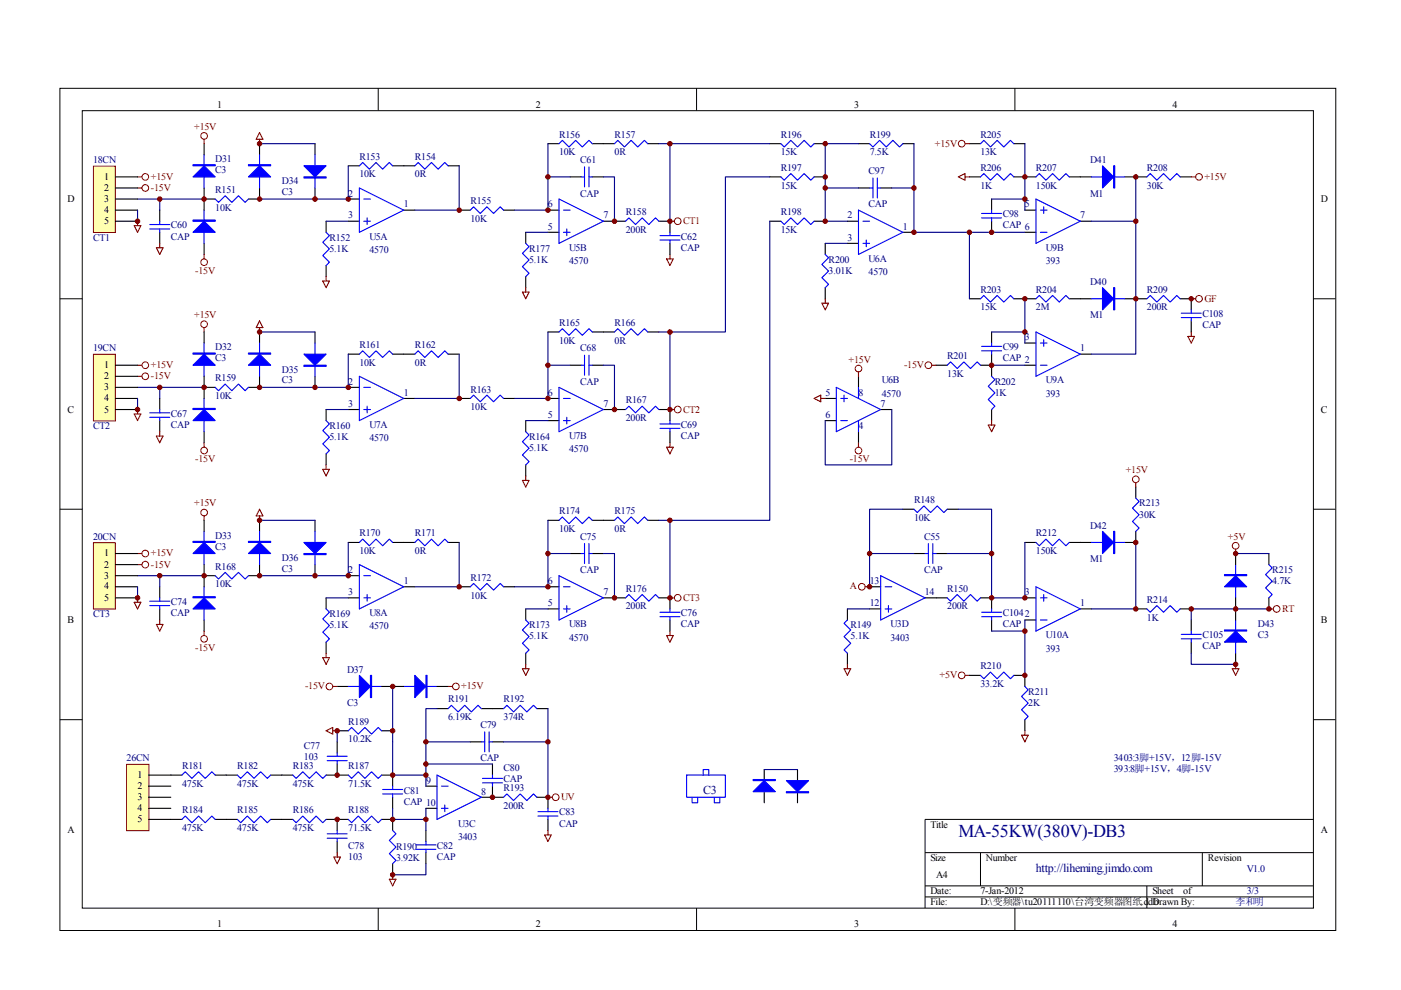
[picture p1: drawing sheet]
<svg xmlns="http://www.w3.org/2000/svg" width="297mm" height="210mm" viewBox="0 0 297 210" stroke-linecap="round" stroke-linejoin="round" font-family="sans-serif">
<g fill="none" stroke="#000" stroke-width=".21">
<path d="M12.7 18.7h270.5v178.6h-270.5zM80.2 18.7v4.7M147.7 18.7v4.7M215.2 18.7v4.7M17.4 23.5h261.1v169h-261.1zM12.7 63.3h4.7M278.4 63.3h4.7M12.7 108h4.7M278.4 108h4.7M12.7 152.6h4.7M278.4 152.6h4.7M278.4 173.7h-82.3v18.8"/>
<path d="M80.2 192.5v4.7M147.7 192.5v4.7M196.1 180.8h82.3M196.1 187.8h82.3M196.1 190.2h82.3M207.9 180.8v7M215.2 192.5v4.7M243.2 187.8v4.7M254.9 180.8v7"/>
</g>
<g fill="none" stroke="#000" stroke-width=".23">
<path d="M43.3 30.5v2.3M43.3 39.9v4.7M55 39.9v2.3h-2.3M55 30.5v2.3M66.8 30.5v2.3M66.8 39.9v2.3M73.8 35.2h2.4M83.2 35.2h4.8M95 35.2h2.4M116.2 30.5h2.3M120.9 37.5h2.3M125.6 37.5h2.3"/>
<path d="M125.6 30.5h4.7M137.3 30.5h2.4M33.9 44.6v2.3M33.9 49.3v2.3M43.3 42.2h2.3M43.3 51.6v2.3M69.1 46.9v2.4M69.1 56.3v2.3M73.8 42.2h2.4M73.8 46.9h2.4M85.6 44.6h2.4M97.4 44.6h2.3"/>
<path d="M106.8 44.6h2.3M111.5 49.3v2.3M111.5 58.6v2.4M116.2 44.6h2.3M116.2 49.3h2.3M127.9 46.9h4.7M139.7 46.9h2.3v2.4M142 51.6v2.3"/>
</g>
<g fill="none" stroke="#00f" stroke-width=".23">
<path d="M43.3 32.8v7.1M55 32.8v7.1M66.8 32.8v7.1M76.2 35.2l.7-.7 1.4 1.4 1.4-1.4 1.4 1.4 1.4-1.4 .7 .7M76.2 39.9l9.4 4.7-9.4 4.7zM88 35.2l.7-.7 1.4 1.4 1.4-1.4 1.4 1.4 1.4-1.4 .7 .7M118.5 30.5l.7-.7 1.4 1.4 1.5-1.4 1.4 1.4 1.4-1.4 .7 .7M123.2 37.5h.7M123.9 35.4v4.2M124.9 37.5h.7M124.9 35.4v4.2M130.3 30.5l.7-.7 1.4 1.4 1.4-1.4 1.4 1.4 1.4-1.4 .7 .7"/>
<path d="M31.7 48.5h4.3M31.7 47.6h4.3M33.9 46.9v.7M33.9 48.5v.8M43.3 44.6v7M45.6 42.2l.7 .7 1.4-1.4 1.4 1.4 1.5-1.4 1.4 1.4 .7-.7M69.1 49.3l.7 .7-1.4 1.4 1.4 1.4-1.4 1.4 1.4 1.4-.7 .7M77.1 42.2h1.4M77.1 46.9h1.4M77.8 46.2v1.4M99.7 44.6l.7-.7 1.4 1.4 1.4-1.4 1.4 1.4 1.5-1.4 .7 .7M111.5 51.6l.7 .7-1.4 1.4 1.4 1.4-1.4 1.4 1.4 1.4-.7 .7"/>
<path d="M118.5 42.2l9.4 4.7-9.4 4.7zM119.5 44.6h1.4M119.5 49.3h1.4M120.2 48.5v1.5M132.6 46.9l.7-.7 1.4 1.4 1.5-1.4 1.4 1.4 1.4-1.4 .7 .7M139.9 50h4.3M139.9 50.9h4.3M142 49.3v.7M142 50.9v.7"/>
</g>
<g fill="#00f" stroke="#00f" stroke-width=".23">
<path d="M43.3 46.9l2.3 2.4h-4.7z"/>
<path d="M43.3 35.2l2.3 2.3h-4.7z"/>
<path d="M52.7 37.5l2.3-2.3 2.4 2.3z"/>
<path d="M64.4 35.2h4.7l-2.3 2.3z"/>
<path d="M40.9 46.7h4.7v.2h-4.7z" fill-rule="evenodd"/>
<path d="M40.9 34.9h4.7v.3h-4.7z" fill-rule="evenodd"/>
<path d="M52.7 34.9h4.7v.3h-4.7z" fill-rule="evenodd"/>
<path d="M64.4 37.5h4.7v.2h-4.7z" fill-rule="evenodd"/>
</g>
<g fill="none" stroke="#800000" stroke-width=".21">
<circle cx="30.8" cy="39.9" r=".7"/>
<circle cx="30.8" cy="37.5" r=".7"/>
<circle cx="43.3" cy="28.8" r=".71"/>
<circle cx="43.3" cy="55.6" r=".71"/>
<circle cx="143.7" cy="46.9" r=".71"/>
</g>
<g fill="none" stroke="#800000" stroke-width=".23">
<path d="M29.2 37.5h.9M29.2 39.9h.9M43.3 29.5v1M55 28.1l.7 1.4h-1.4zM55 29.5v1M28.5 47.8h1.4l-.7 1.5zM29.2 46.9v.9M33.2 52.5h1.4l-.7 1.4zM33.9 51.6v.9M43.3 53.9v1M68.4 59.6h1.4l-.7 1.4zM69.1 58.6v1"/>
<path d="M141.3 54.9h1.4l-.7 1.4zM142 53.9v1M142 46.9h1M110.8 61.9h1.4l-.7 1.4zM111.5 61v.9"/>
</g>
<path d="M55 30.5h11.8M73.8 35.2v7h-18.8M97.4 35.2v9.4h-9.4M116.2 30.5v14.1h-7.1M116.2 37.5h4.7M127.9 37.5h2.4v9.4M139.7 30.5h2.3v16.4M29.2 42.2h14.1M33.9 42.2v2.4M69.1 46.9h4.7M111.5 49.3h4.7" fill="none" stroke="#000080" stroke-width=".23"/>
<g fill="#800000" stroke="#800000" stroke-width=".21">
<circle cx="142" cy="46.9" r=".47"/>
<circle cx="116.2" cy="44.6" r=".47"/>
<circle cx="116.2" cy="37.5" r=".47"/>
<circle cx="130.3" cy="46.9" r=".47"/>
<circle cx="97.4" cy="44.6" r=".47"/>
<circle cx="55" cy="42.2" r=".47"/>
<circle cx="66.8" cy="42.2" r=".47"/>
<circle cx="55" cy="30.5" r=".47"/>
<circle cx="73.8" cy="42.2" r=".47"/>
</g>
<path d="M19.9 35.3h4.6v14h-4.6z" fill="#ffffb0"/>
<g fill="none" stroke="#800000" stroke-width=".21">
<path d="M19.8 35.2h4.7v14.1h-4.7z"/>
<circle cx="30.8" cy="79.8" r=".71"/>
<circle cx="30.8" cy="77.4" r=".7"/>
<circle cx="43.3" cy="68.7" r=".71"/>
<circle cx="43.3" cy="95.5" r=".71"/>
<circle cx="143.7" cy="86.8" r=".71"/>
</g>
<g fill="none" stroke="#000" stroke-width=".23">
<path d="M24.5 37.5h4.7M24.5 39.9h4.7M24.5 42.2h4.7M24.5 44.6h4.7M24.5 46.9h4.7M43.3 70.4v2.3M43.3 79.8v4.7M55 79.8v2.3h-2.3M55 70.4v2.3M66.8 70.4v2.3M66.8 79.8v2.3M73.8 75.1h2.4"/>
<path d="M83.2 75.1h4.8M95 75.1h2.4M116.2 70.4h2.3M120.9 77.4h2.3M125.6 77.4h2.3M125.6 70.4h4.7M137.3 70.4h2.4M33.9 84.5v2.3M33.9 89.2v2.3M43.3 82.1h2.3M43.3 91.5v2.4M69.1 86.8v2.4"/>
<path d="M69.1 96.2v2.4M73.8 82.1h2.4M73.8 86.8h2.4M85.6 84.5h2.4M97.4 84.5h2.3M106.8 84.5h2.3M111.5 89.2v2.3M111.5 98.6v2.3M116.2 84.5h2.3M116.2 89.2h2.3M127.9 86.8h4.7M139.7 86.8h2.3v2.4"/>
<path d="M142 91.5v2.4"/>
</g>
<g fill="#800000" stroke="#800000" stroke-width=".21">
<circle cx="43.3" cy="42.2" r=".47"/>
<circle cx="33.9" cy="42.2" r=".47"/>
<circle cx="29.2" cy="46.9" r=".47"/>
</g>
<path d="M29.2 44.6v2.3M55 70.4h11.8M73.8 75.1v7h-18.8M97.4 75.1v9.4h-9.4M116.2 70.4v14.1h-7.1M116.2 77.4h4.7M127.9 77.4h2.4v9.4M139.7 70.4h2.3v16.4M29.2 82.1h14.1M33.9 82.1v2.4M69.1 86.8h4.7M111.5 89.2h4.7" fill="none" stroke="#000080" stroke-width=".23"/>
<g fill="none" stroke="#00f" stroke-width=".23">
<path d="M43.3 72.7v7.1M55 72.7v7.1M66.8 72.7v7.1M76.2 75.1l.7-.7 1.4 1.4 1.4-1.4 1.4 1.4 1.4-1.4 .7 .7M76.2 79.8l9.4 4.7-9.4 4.7zM88 75.1l.7-.7 1.4 1.4 1.4-1.4 1.4 1.4 1.4-1.4 .7 .7M118.5 70.4l.7-.7 1.4 1.4 1.5-1.4 1.4 1.4 1.4-1.4 .7 .7M123.2 77.4h.7M123.9 75.3v4.2M124.9 77.4h.7M124.9 75.3v4.2M130.3 70.4l.7-.7 1.4 1.4 1.4-1.4 1.4 1.4 1.4-1.4 .7 .7"/>
<path d="M31.7 88.5h4.3M31.7 87.5h4.3M33.9 86.8v.7M33.9 88.5v.7M43.3 84.5v7M45.6 82.1l.7 .7 1.4-1.4 1.4 1.4 1.5-1.4 1.4 1.4 .7-.7M69.1 89.2l.7 .7-1.4 1.4 1.4 1.4-1.4 1.4 1.4 1.4-.7 .7M77.1 82.1h1.4M77.1 86.8h1.4M77.8 86.1v1.4M99.7 84.5l.7-.7 1.4 1.4 1.4-1.4 1.4 1.4 1.5-1.4 .7 .7M111.5 91.5l.7 .7-1.4 1.4 1.4 1.5-1.4 1.4 1.4 1.4-.7 .7"/>
<path d="M118.5 82.1l9.4 4.7-9.4 4.7zM119.5 84.5h1.4M119.5 89.2h1.4M120.2 88.5v1.4M132.6 86.8l.7-.7 1.4 1.4 1.5-1.4 1.4 1.4 1.4-1.4 .7 .7M139.9 89.9h4.3M139.9 90.8h4.3M142 89.2v.7M142 90.8v.7"/>
</g>
<g fill="#00f" stroke="#00f" stroke-width=".23">
<path d="M43.3 86.8l2.3 2.4h-4.7z"/>
<path d="M43.3 75.1l2.3 2.3h-4.7z"/>
<path d="M52.7 77.4l2.3-2.3 2.4 2.3z"/>
<path d="M64.4 75.1h4.7l-2.3 2.3z"/>
<path d="M40.9 86.6h4.7v.2h-4.7z" fill-rule="evenodd"/>
<path d="M40.9 74.9h4.7v.2h-4.7z" fill-rule="evenodd"/>
<path d="M52.7 74.9h4.7v.2h-4.7z" fill-rule="evenodd"/>
<path d="M64.4 77.4h4.7v.3h-4.7z" fill-rule="evenodd"/>
</g>
<g fill="none" stroke="#800000" stroke-width=".23">
<path d="M29.2 77.4h.9M29.2 79.8h.9M43.3 69.5v.9M55 68l.7 1.5h-1.4zM55 69.5v.9M28.5 87.8h1.4l-.7 1.4zM29.2 86.8v1M33.2 92.5h1.4l-.7 1.4zM33.9 91.5v1M43.3 93.9v.9M68.4 99.5h1.4l-.7 1.4zM69.1 98.6v.9"/>
<path d="M141.3 94.8h1.4l-.7 1.4zM142 93.9v.9M142 86.8h1M110.8 101.9h1.4l-.7 1.4zM111.5 100.9v1"/>
</g>
<path d="M19.9 75.2h4.6v14.1h-4.6z" fill="#ffffb0"/>
<g fill="none" stroke="#800000" stroke-width=".21">
<path d="M19.8 75.1h4.7v14.2h-4.7z"/>
<circle cx="30.8" cy="119.7" r=".7"/>
<circle cx="30.8" cy="117.4" r=".7"/>
<circle cx="43.3" cy="108.7" r=".71"/>
<circle cx="43.3" cy="135.4" r=".71"/>
<circle cx="143.7" cy="126.8" r=".71"/>
</g>
<g fill="none" stroke="#000" stroke-width=".23">
<path d="M24.5 77.4h4.7M24.5 79.8h4.7M24.5 82.1h4.7M24.5 84.5h4.7M24.5 86.8h4.7M43.3 110.3v2.4M43.3 119.7v4.7M55 119.7v2.4h-2.3M55 110.3v2.4M66.8 110.3v2.4M66.8 119.7v2.4M73.8 115h2.4"/>
<path d="M83.2 115h4.8M95 115h2.4M116.2 110.3h2.3M120.9 117.4h2.3M125.6 117.4h2.3M125.6 110.3h4.7M137.3 110.3h2.4M33.9 124.4v2.4M33.9 129.1v2.4M43.3 122.1h2.3M43.3 131.5v2.3M69.1 126.8v2.3"/>
<path d="M69.1 136.2v2.3M73.8 122.1h2.4M73.8 126.8h2.4M85.6 124.4h2.4M97.4 124.4h2.3M106.8 124.4h2.3M111.5 129.1v2.4M111.5 138.5v2.4M116.2 124.4h2.3M116.2 129.1h2.3M127.9 126.8h4.7M139.7 126.8h2.3v2.3"/>
<path d="M142 131.5v2.3"/>
</g>
<path d="M29.2 84.5v2.3M55 110.3h11.8M73.8 115v7.1h-18.8M97.4 115v9.4h-9.4M116.2 110.3v14.1h-7.1M116.2 117.4h4.7M127.9 117.4h2.4v9.4M139.7 110.3h2.3v16.5M29.2 122.1h14.1M33.9 122.1v2.3M69.1 126.8h4.7M111.5 129.1h4.7" fill="none" stroke="#000080" stroke-width=".23"/>
<g fill="#800000" stroke="#800000" stroke-width=".21">
<circle cx="55" cy="82.1" r=".47"/>
<circle cx="43.3" cy="82.1" r=".47"/>
<circle cx="130.3" cy="86.8" r=".47"/>
<circle cx="97.4" cy="84.5" r=".47"/>
<circle cx="73.8" cy="82.1" r=".47"/>
<circle cx="116.2" cy="84.5" r=".47"/>
<circle cx="55" cy="70.4" r=".47"/>
<circle cx="66.8" cy="82.1" r=".47"/>
<circle cx="29.2" cy="86.8" r=".47"/>
<circle cx="116.2" cy="77.4" r=".47"/>
<circle cx="33.9" cy="82.1" r=".47"/>
</g>
<g fill="none" stroke="#00f" stroke-width=".23">
<path d="M43.3 112.7v7M55 112.7v7M66.8 112.7v7M76.2 115l.7-.7 1.4 1.4 1.4-1.4 1.4 1.4 1.4-1.4 .7 .7M76.2 119.7l9.4 4.7-9.4 4.7zM88 115l.7-.7 1.4 1.4 1.4-1.4 1.4 1.4 1.4-1.4 .7 .7M118.5 110.3l.7-.7 1.4 1.4 1.5-1.4 1.4 1.4 1.4-1.4 .7 .7M123.2 117.4h.7M123.9 115.3v4.2M124.9 117.4h.7M124.9 115.3v4.2M130.3 110.3l.7-.7 1.4 1.4 1.4-1.4 1.4 1.4 1.4-1.4 .7 .7"/>
<path d="M31.7 128.4h4.3M31.7 127.5h4.3M33.9 126.8v.7M33.9 128.4v.7M43.3 124.4v7.1M45.6 122.1l.7 .7 1.4-1.4 1.4 1.4 1.5-1.4 1.4 1.4 .7-.7M69.1 129.1l.7 .7-1.4 1.4 1.4 1.4-1.4 1.4 1.4 1.4-.7 .8M77.1 122.1h1.4M77.1 126.8h1.4M77.8 126.1v1.4M99.7 124.4l.7-.7 1.4 1.4 1.4-1.4 1.4 1.4 1.5-1.4 .7 .7M111.5 131.5l.7 .7-1.4 1.4 1.4 1.4-1.4 1.4 1.4 1.4-.7 .7"/>
<path d="M118.5 122.1l9.4 4.7-9.4 4.7zM119.5 124.4h1.4M119.5 129.1h1.4M120.2 128.4v1.4M132.6 126.8l.7-.7 1.4 1.4 1.5-1.4 1.4 1.4 1.4-1.4 .7 .7M139.9 129.8h4.3M139.9 130.8h4.3M142 129.1v.7M142 130.8v.7"/>
</g>
<g fill="#00f" stroke="#00f" stroke-width=".23">
<path d="M40.9 129.1l2.4-2.3 2.3 2.3z"/>
<path d="M43.3 115l2.3 2.4h-4.7z"/>
<path d="M52.7 117.4l2.3-2.4 2.4 2.4z"/>
<path d="M64.4 115h4.7l-2.3 2.4z"/>
<path d="M40.9 126.5h4.7v.3h-4.7z" fill-rule="evenodd"/>
<path d="M40.9 114.8h4.7v.2h-4.7z" fill-rule="evenodd"/>
<path d="M52.7 114.8h4.7v.2h-4.7z" fill-rule="evenodd"/>
<path d="M64.4 117.4h4.7v.2h-4.7z" fill-rule="evenodd"/>
</g>
<g fill="none" stroke="#800000" stroke-width=".23">
<path d="M29.2 117.4h.9M29.2 119.7h.9M43.3 109.4v.9M55 108l.7 1.4h-1.4zM55 109.4v.9M28.5 127.7h1.4l-.7 1.4zM29.2 126.8v.9M33.2 132.4h1.4l-.7 1.4zM33.9 131.5v.9M43.3 133.8v.9M68.4 139.4h1.4l-.7 1.5zM69.1 138.5v.9"/>
<path d="M141.3 134.7h1.4l-.7 1.5zM142 133.8v.9M142 126.8h1M110.8 141.8h1.4l-.7 1.4zM111.5 140.9v.9"/>
</g>
<path d="M19.9 115.2h4.6v13.9h-4.6z" fill="#ffffb0"/>
<g fill="none" stroke="#800000" stroke-width=".21">
<path d="M19.8 115.1h4.7v14h-4.7z"/>
<circle cx="203.9" cy="30.5" r=".7"/>
<circle cx="254.2" cy="37.5" r=".7"/>
<circle cx="196.8" cy="77.4" r=".71"/>
<circle cx="254.2" cy="63.3" r=".7"/>
</g>
<g fill="none" stroke="#000" stroke-width=".23">
<path d="M163.2 30.5h2.4M163.2 37.5h2.4M172.6 30.5h2.4M172.6 37.5h2.4M182 30.5h2.4M182 39.9h2.4M186.7 39.9h2.4M191.4 30.5h2.4M205.5 30.5h2.4M205.5 37.5h2.4M214.9 30.5h2.4M214.9 37.5h4.7"/>
<path d="M226.7 37.5h4.7M238.5 37.5h4.7M250.2 37.5h2.4M163.2 46.9h2.4M172.6 46.9h2.4M175 51.6v2.3M179.7 46.9h2.3M179.7 51.6h2.3M191.4 49.3h2.4M210.2 42.2v2.4M210.2 46.9v2.4M217.3 49.3h2.3"/>
<path d="M217.3 44.6h2.3M229 46.9h2.4M175 61v2.3M198.5 77.4h2.3M205.5 63.3h2.4M207.9 77.4h2.3M210.2 70.4v2.3M210.2 75.1v4.7M214.9 63.3h4.7M217.3 77.4h2.3M217.3 72.7h2.3M226.7 63.3h4.7"/>
<path d="M229 75.1h2.4M238.5 63.3h4.7M250.2 63.3h2.4v2.4M252.6 68v2.4M210.2 86.8v2.4M24.5 117.4h4.7M24.5 119.7h4.7M24.5 122.1h4.7M24.5 124.4h4.7M24.5 126.8h4.7M36.2 164.3h2.4M36.2 173.7h2.4"/>
<path d="M45.6 164.3h2.4M45.6 173.7h2.4M83.2 173.7v2.4M83.2 183.1v2.4"/>
</g>
<g fill="none" stroke="#000080" stroke-width=".23">
<path d="M142 30.5h21.2M163.2 37.5h-9.4v32.9h-11.8M175 39.9h7M182 30.5h-7v16.4h4.7M189.1 39.9h4.7M193.8 30.5v18.8h23.5M217.3 30.5v14.1M240.8 37.5v9.4h-9.4M163.2 46.9v63.4h-21.2M175 51.6h4.7M205.5 49.3v14M210.2 42.2h7.1"/>
<path d="M240.8 46.9v28.2h-9.4M210.2 70.4h7.1M210.2 77.4h7.1M217.3 63.3v9.4M29.2 124.4v2.4"/>
</g>
<g fill="#800000" stroke="#800000" stroke-width=".21">
<circle cx="55" cy="122.1" r=".47"/>
<circle cx="43.3" cy="122.1" r=".47"/>
<circle cx="130.3" cy="126.8" r=".47"/>
<circle cx="97.4" cy="124.4" r=".47"/>
<circle cx="73.8" cy="122.1" r=".47"/>
<circle cx="116.2" cy="124.4" r=".47"/>
<circle cx="55" cy="110.3" r=".47"/>
<circle cx="66.8" cy="122.1" r=".47"/>
<circle cx="29.2" cy="126.8" r=".47"/>
<circle cx="116.2" cy="117.4" r=".47"/>
<circle cx="33.9" cy="122.1" r=".47"/>
<circle cx="175" cy="46.9" r=".47"/>
<circle cx="175" cy="37.5" r=".47"/>
<circle cx="175" cy="30.5" r=".47"/>
<circle cx="193.8" cy="39.9" r=".47"/>
<circle cx="175" cy="39.9" r=".47"/>
<circle cx="193.8" cy="49.3" r=".47"/>
<circle cx="210.2" cy="49.3" r=".47"/>
<circle cx="217.3" cy="42.2" r=".47"/>
<circle cx="240.8" cy="37.5" r=".47"/>
<circle cx="217.3" cy="70.4" r=".47"/>
<circle cx="240.8" cy="46.9" r=".47"/>
<circle cx="240.8" cy="63.3" r=".47"/>
<circle cx="217.3" cy="63.3" r=".47"/>
<circle cx="205.5" cy="49.3" r=".47"/>
<circle cx="210.2" cy="77.4" r=".47"/>
<circle cx="217.3" cy="37.5" r=".47"/>
<circle cx="252.6" cy="63.3" r=".47"/>
<circle cx="142" cy="30.5" r=".47"/>
<circle cx="142" cy="70.4" r=".47"/>
<circle cx="142" cy="110.3" r=".47"/>
</g>
<g fill="none" stroke="#00f" stroke-width=".23">
<path d="M165.6 30.5l.7 .7 1.4-1.4 1.4 1.4 1.4-1.4 1.4 1.4 .7-.7M165.6 37.5l.7 .7 1.4-1.4 1.4 1.4 1.4-1.4 1.4 1.4 .7-.7M184.4 30.5l.7 .7 1.4-1.4 1.4 1.4 1.4-1.4 1.4 1.4 .7-.7M184.4 39.9h.7M185.1 37.7v4.3M186 39.9h.7M186 37.7v4.3M207.9 30.5l.7-.7 1.4 1.4 1.4-1.4 1.4 1.4 1.4-1.4 .7 .7M207.9 37.5l.7-.7 1.4 1.4 1.4-1.4 1.4 1.4 1.4-1.4 .7 .7M219.6 37.5l.8-.7 1.4 1.4 1.4-1.4 1.4 1.4 1.4-1.4 .7 .7M231.4 37.5h7.1M243.2 37.5l.7-.7 1.4 1.4 1.4-1.4 1.4 1.4 1.4-1.4 .7 .7"/>
<path d="M165.6 46.9l.7 .7 1.4-1.4 1.4 1.4 1.4-1.4 1.4 1.4 .7-.7M175 53.9l.7 .8-1.4 1.4 1.4 1.4-1.4 1.4 1.4 1.4-.7 .7M182 44.6l9.4 4.7-9.4 4.6zM183 46.9h1.4M183 51.6h1.4M183.7 50.9v1.4M208.1 45.3h4.3M208.1 46.2h4.3M210.2 44.6v.7M210.2 46.2v.7M219.6 42.2l9.4 4.7-9.4 4.7zM220.6 49.3h1.4"/>
<path d="M220.6 44.6h1.4M221.3 43.9v1.4M200.8 77.4l.7-.7 1.4 1.4 1.5-1.4 1.4 1.4 1.4-1.4 .7 .7M207.9 63.3l.7-.7 1.4 1.4 1.4-1.4 1.4 1.4 1.4-1.4 .7 .7M208.1 73.4h4.3M208.1 74.4h4.3M210.2 79.8l.7 .7-1.4 1.4 1.4 1.4-1.4 1.4 1.4 1.4-.7 .7M210.2 72.7v.7M210.2 74.4v.7M219.6 63.3l.8-.7 1.4 1.4 1.4-1.4 1.4 1.4 1.4-1.4 .7 .7M219.6 70.4l9.4 4.7-9.4 4.7zM220.6 77.4h1.4"/>
<path d="M220.6 72.7h1.4M221.3 72v1.4M231.4 63.3h7.1M243.2 63.3l.7-.7 1.4 1.4 1.4-1.4 1.4 1.4 1.4-1.4 .7 .7M250.4 67.3h4.3M250.4 66.4h4.3M252.6 65.7v.7M252.6 67.3v.7M38.6 164.3l.7-.7 1.4 1.4 1.4-1.4 1.4 1.4 1.4-1.4 .7 .7M38.6 173.7l.7-.7 1.4 1.4 1.4-1.4 1.4 1.4 1.4-1.4 .7 .7M83.2 176.1l.8 .7-1.5 1.4 1.5 1.4-1.5 1.4 1.5 1.4-.8 .7"/>
</g>
<path d="M203.2 37.5l1.4-.7v1.4zM204.6 37.5h.9M204.6 30.5h.9M252.6 37.5h.9M174.3 64.3h1.4l-.7 1.4zM175 63.3v1M197.5 77.4h1M251.9 71.3h1.4l-.7 1.4zM252.6 70.4v.9M252.6 63.3h.9M209.5 90.1h1.4l-.7 1.4zM210.2 89.2v.9" fill="none" stroke="#800000" stroke-width=".23"/>
<g fill="#00f" stroke="#00f" stroke-width=".23">
<path d="M233.8 35.2l2.3 2.3-2.3 2.4z"/>
<path d="M233.8 61l2.3 2.3-2.3 2.4z"/>
<path d="M236.1 35.2h.2v4.7h-.2z" fill-rule="evenodd"/>
<path d="M236.1 61h.2v4.7h-.2z" fill-rule="evenodd"/>
</g>
<path d="M26.9 162.2h4.7v13.9h-4.7z" fill="#ffffb0"/>
<g fill="none" stroke="#800000" stroke-width=".21">
<path d="M26.8 162.1h4.8v14h-4.8z"/>
<circle cx="182" cy="78.1" r=".7"/>
<circle cx="182" cy="95.5" r=".71"/>
<circle cx="240.8" cy="101.6" r=".71"/>
<circle cx="262" cy="115.7" r=".71"/>
<circle cx="182.7" cy="124.4" r=".71"/>
<circle cx="270.7" cy="129.1" r=".71"/>
<circle cx="69.8" cy="145.5" r=".71"/>
<circle cx="96.7" cy="145.5" r=".71"/>
<circle cx="203.9" cy="143.2" r=".71"/>
<circle cx="117.8" cy="169" r=".71"/>
</g>
<g fill="none" stroke="#000" stroke-width=".23">
<path d="M182 79.8v2.3M175 89.2h2.3M175 84.5h2.3M182 91.5v2.4M186.7 86.8h2.4M191.4 108h2.4M193.8 117.4h2.3M198.5 117.4h2.3M200.8 108h2.4M217.3 115h2.3M226.7 115h4.7M240.8 112.7v2.3h-2.3"/>
<path d="M240.8 103.3v2.3M262 117.4v2.3M269 117.4v2.3M179.7 129.1v2.4M179.7 138.5v2.4M184.4 124.4h2.3M184.4 129.1h2.3M196.1 126.8h4.7M207.9 126.8h2.3v2.3M210.2 131.5v2.3M217.3 126.8h2.3M217.3 131.5h2.3"/>
<path d="M229 129.1h2.4M240.8 129.1h2.4M250.2 129.1h2.4M252.6 131.5v2.3M252.6 136.2v2.3M262 126.8v4.7M262 138.5v2.4M269 126.8v2.3M71.5 154.9h2.3M71.5 145.5h2.3M71.5 157.3v2.3M80.9 154.9h2.3"/>
<path d="M80.9 145.5h4.7M92.7 150.2h2.3M92.7 145.5h2.3M99.7 157.3h2.4M102.1 150.2h4.7M104.4 157.3h2.4M113.8 150.2h2.4M205.5 143.2h2.4M214.9 143.2h2.4v2.3M217.3 152.6v2.3M31.5 164.3h4.7M31.5 166.7h4.7"/>
<path d="M31.5 169h4.7M31.5 171.4h4.7M31.5 173.7h4.7M48 164.3h2.3M48 173.7h2.3M57.4 164.3h4.7M57.4 173.7h4.7M69.1 164.3h4.7M69.1 173.7h4.7M71.5 162v2.3M71.5 173.7v2.4M71.5 178.4v2.4"/>
<path d="M80.9 164.3h2.3v2.4M80.9 173.7h2.3M83.2 169v2.4M90.3 166.7h2.4M90.3 171.4h2.4M90.3 176.1v2.3M102.1 169h4.7M104.4 162v2.3M104.4 166.7v2.3M113.8 169h2.4v2.4M116.2 173.7v2.4M162 163.2v2.3"/>
<path d="M162 167.9v2.3M169.1 163.2v2.3M169.1 167.9v2.3M90.3 180.8v2.3"/>
</g>
<g fill="none" stroke="#00f" stroke-width=".23">
<path d="M177.3 82.1l9.4 4.7-9.4 4.7zM178.3 89.2h1.4M178.3 84.5h1.4M179 83.8v1.4M182 82.1v2.4M182 89.2v2.3M193.8 108l.7 .7 1.4-1.4 1.4 1.4 1.4-1.4 1.4 1.4 .7-.7M196.1 117.4h.7M196.8 115.3v4.2M197.8 117.4h.7M197.8 115.3v4.2M219.6 115l.8 .7 1.4-1.4 1.4 1.4 1.4-1.4 1.4 1.4 .7-.7"/>
<path d="M231.4 115h7.1M240.8 105.6l.7 .7-1.4 1.4 1.4 1.4-1.4 1.5 1.4 1.4-.7 .7M262 119.7v7.1M269 119.7l.7 .7-1.4 1.4 1.4 1.4-1.4 1.4 1.4 1.5-.7 .7M179.7 131.5l-.7 .7 1.4 1.4-1.4 1.4 1.4 1.4-1.4 1.4 .7 .7M186.7 122.1l9.4 4.7-9.4 4.7zM187.7 124.4h1.4M187.7 129.1h1.4M188.4 128.4v1.4M200.8 126.8l.7 .7 1.4-1.4 1.5 1.4 1.4-1.4 1.4 1.4 .7-.7M208.1 129.8h4.3M208.1 130.8h4.3"/>
<path d="M210.2 129.1v.7M210.2 130.8v.7M219.6 124.4l9.4 4.7-9.4 4.7zM220.6 131.5h1.4M220.6 126.8h1.4M221.3 126.1v1.4M243.2 129.1l.7 .7 1.4-1.4 1.4 1.4 1.4-1.4 1.4 1.4 .7-.7M250.4 134.5h4.3M250.4 135.4h4.3M252.6 133.8v.7M252.6 135.4v.8M262 131.5v7"/>
<path d="M71.5 159.6v.7M73.8 154.9l.7-.7 1.5 1.4 1.4-1.4 1.4 1.4 1.4-1.4 .7 .7M73.8 145.5h7.1M85.6 145.5h7.1M95 150.2l.7-.7 1.4 1.4 1.4-1.4 1.4 1.4 1.5-1.4 .7 .7M102.1 157.3h.7M102.8 155.2v4.2M103.7 157.3h.7M103.7 155.2v4.2M106.8 150.2l.7-.7 1.4 1.4 1.4-1.4 1.4 1.4 1.4-1.4 .7 .7M207.9 143.2l.7 .7 1.4-1.4 1.4 1.4 1.4-1.4 1.4 1.4 .7-.7M217.3 145.5l.7 .8-1.4 1.4 1.4 1.4-1.4 1.4 1.4 1.4-.7 .7"/>
<path d="M50.3 164.3l.7 .7 1.4-1.4 1.5 1.4 1.4-1.4 1.4 1.4 .7-.7M50.3 173.7l.7 .7 1.4-1.4 1.5 1.4 1.4-1.4 1.4 1.4 .7-.7M62.1 164.3l.7 .7 1.4-1.4 1.4 1.4 1.4-1.4 1.4 1.4 .7-.7M62.1 173.7l.7 .7 1.4-1.4 1.4 1.4 1.4-1.4 1.4 1.4 .7-.7M69.4 161.3h4.2M69.4 160.3h4.2M69.4 177.7h4.2M69.4 176.8h4.2M71.5 161.3v.7M71.5 176.1v.7M71.5 177.7v.7M73.8 164.3l.7 .7 1.5-1.4 1.4 1.4 1.4-1.4 1.4 1.4 .7-.7"/>
<path d="M73.8 173.7l.7 .7 1.5-1.4 1.4 1.4 1.4-1.4 1.4 1.4 .7-.7M81.1 167.4h4.3M81.1 168.3h4.3M83.2 166.7v.7M83.2 168.3v.7M88.2 179.1h4.2M90.3 178.4v.7M92.7 164.3l9.4 4.7-9.4 4.7zM93.6 166.7h1.4M93.6 171.4h1.4M94.3 170.7v1.4M102.3 166h4.2"/>
<path d="M102.3 165h4.2M104.4 164.3v.7M104.4 166v.7M106.8 169l.7-.7 1.4 1.4 1.4-1.4 1.4 1.4 1.4-1.4 .7 .7M114.1 172.1h4.2M114.1 173h4.2M116.2 171.4v.7M116.2 173v.7M145.6 164.3h8.2v4.7h-8.2zM146.7 169v1.2h1.2v-1.2M149.1 164.3v-1.1h1.2v1.1M151.4 169v1.2h1.2v-1.2"/>
<path d="M88.2 180.1h4.2M90.3 180.1v.7"/>
</g>
<g fill="#00f" stroke="#00f" stroke-width=".23">
<path d="M76.2 143.2l2.3 2.3-2.3 2.4z"/>
<path d="M88 143.2l2.3 2.3-2.3 2.4z"/>
<path d="M233.8 112.7l2.3 2.3-2.3 2.4z"/>
<path d="M259.6 136.2l2.4-2.4 2.3 2.4z"/>
<path d="M259.6 124.4l2.4-2.3 2.3 2.3z"/>
<path d="M159.7 167.9l2.3-2.4 2.4 2.4z"/>
<path d="M166.7 165.5h4.7l-2.3 2.4z"/>
<path d="M78.5 143.2h.3v4.7h-.3z" fill-rule="evenodd"/>
<path d="M90.3 143.2h.2v4.7h-.2z" fill-rule="evenodd"/>
<path d="M236.1 112.7h.2v4.7h-.2z" fill-rule="evenodd"/>
<path d="M259.6 133.6h4.7v.2h-4.7z" fill-rule="evenodd"/>
<path d="M259.6 121.8h4.7v.3h-4.7z" fill-rule="evenodd"/>
<path d="M159.7 165.3h4.7v.2h-4.7z" fill-rule="evenodd"/>
<path d="M166.7 167.9h4.7v.2h-4.7z" fill-rule="evenodd"/>
</g>
<g fill="none" stroke="#000080" stroke-width=".23">
<path d="M189.1 86.8v11.8h-14.1v-9.4M184.4 117.4h9.4M191.4 108h-7v16.4M200.8 117.4h9.4M203.2 108h7v18.8h7.1v-11.8M240.8 115v14.1h-9.4M262 117.4h7M179.7 129.1h4.7M210.2 133.8h7.1M217.3 131.5v11.7M252.6 138.5v2.4h9.4M269 129.1h-16.4v2.4"/>
<path d="M71.5 154.9v2.4M83.2 145.5v18.8h7.1M92.7 150.2h-2.4v7.1M99.7 157.3h-9.4v9.4M106.8 157.3h9.4M116.2 150.2v18.8M83.2 171.4v2.3h7.1v-2.3M90.3 162h14.1M90.3 173.7v2.4M162 163.2h7.1M90.3 183.1v2.4h-7.1"/>
</g>
<g fill="none" stroke="#800000" stroke-width=".23">
<path d="M182 78.8v1M172.6 84.5l1.4-.7v1.4zM174 84.5h1M182 93.9v.9M240.8 102.3v1M262 116.4v1M183.4 124.4h1M269 129.1h1M69.1 154.9l1.4-.7v1.4zM70.5 154.9h1M70.5 145.5h1M95 145.5h.9"/>
<path d="M179 141.8h1.4l-.7 1.4zM179.7 140.9v.9M204.6 143.2h.9M216.6 155.9h1.4l-.7 1.4zM217.3 154.9v1M261.3 141.8h1.4l-.7 1.4zM262 140.9v.9M115.5 177h1.4l-.7 1.4zM116.2 169h.9M116.2 176.1v.9M70.8 181.7h1.4l-.7 1.4zM71.5 180.8v.9"/>
<path d="M82.5 186.4h1.5l-.8 1.4zM83.2 185.5v.9"/>
</g>
<g fill="#800000" stroke="#800000" stroke-width=".21">
<circle cx="83.2" cy="173.7" r=".47"/>
<circle cx="83.2" cy="185.5" r=".47"/>
<circle cx="104.4" cy="169" r=".47"/>
<circle cx="71.5" cy="164.3" r=".47"/>
<circle cx="83.2" cy="164.3" r=".47"/>
<circle cx="71.5" cy="173.7" r=".47"/>
<circle cx="90.3" cy="164.3" r=".47"/>
<circle cx="90.3" cy="173.7" r=".47"/>
<circle cx="90.3" cy="162" r=".47"/>
<circle cx="240.8" cy="115" r=".47"/>
<circle cx="240.8" cy="129.1" r=".47"/>
<circle cx="217.3" cy="126.8" r=".47"/>
<circle cx="210.2" cy="126.8" r=".47"/>
<circle cx="184.4" cy="117.4" r=".47"/>
<circle cx="210.2" cy="117.4" r=".47"/>
<circle cx="269" cy="129.1" r=".47"/>
<circle cx="262" cy="129.1" r=".47"/>
<circle cx="252.6" cy="129.1" r=".47"/>
<circle cx="262" cy="117.4" r=".47"/>
<circle cx="184.4" cy="124.4" r=".47"/>
<circle cx="262" cy="140.8" r=".47"/>
<circle cx="217.3" cy="143.2" r=".47"/>
<circle cx="217.3" cy="133.8" r=".47"/>
<circle cx="83.2" cy="145.5" r=".47"/>
<circle cx="83.2" cy="154.9" r=".47"/>
<circle cx="71.5" cy="154.9" r=".47"/>
<circle cx="116.2" cy="169" r=".47"/>
<circle cx="116.2" cy="157.3" r=".47"/>
<circle cx="90.3" cy="157.3" r=".47"/>
<circle cx="142" cy="86.8" r=".47"/>
<circle cx="142" cy="126.8" r=".47"/>
</g>
<text font-size="3.8" fill="#000080" x="203.2" y="177.5">MA-55KW(380V)-DB3</text>
<g font-size="2.5" fill="#000080">
<text x="149.1" y="168.4">C3</text>
<text x="219.6" y="184.8">http://liheming.jimdo.com</text>
</g>
<g font-size="2.1">
<text x="46.1" y="22.9">1</text>
<text x="113.6" y="22.9">2</text>
<text x="181.1" y="22.9">3</text>
<text x="248.6" y="22.9">4</text>
<text x="22.1" y="38.1">1</text>
<text x="22.1" y="40.5">2</text>
<text x="14.3" y="42.8">D</text>
<text x="22.1" y="42.8">3</text>
<text x="22.1" y="45.1">4</text>
<text x="22.1" y="47.5">5</text>
<text x="280.1" y="42.8">D</text>
<text x="22.1" y="78.1">1</text>
<text x="22.1" y="80.4">2</text>
<text x="22.1" y="82.7">3</text>
<text x="14.3" y="87.5">C</text>
<text x="22.1" y="85.1">4</text>
<text x="22.1" y="87.5">5</text>
<text x="280.1" y="87.5">C</text>
<text x="22.1" y="118">1</text>
<text x="22.1" y="120.3">2</text>
<text x="22.1" y="122.7">3</text>
<text x="22.1" y="125">4</text>
<text x="22.1" y="127.4">5</text>
<text x="14.3" y="132.1">B</text>
<text x="280.1" y="132.1">B</text>
<text x="29.1" y="164.9">1</text>
<text x="29.1" y="167.3">2</text>
<text x="29.1" y="169.6">3</text>
<text x="29.1" y="172">4</text>
<text x="14.3" y="176.7">A</text>
<text x="29.1" y="174.3">5</text>
<text x="197.3" y="175.5">Title</text>
<text x="280.1" y="176.7">A</text>
<text x="197.3" y="182.6">Size</text>
<text x="209" y="182.6">Number</text>
<text x="256.1" y="182.6">Revision</text>
<text x="197.3" y="189.6">Date:</text>
<text x="197.3" y="192">File:</text>
<text x="198.5" y="186.1">A4</text>
<text x="207.9" y="189.6">7-Jan-2012</text>
<text x="207.9" y="192">D:\变频器\tu20111110\台湾变频器图纸.ddb</text>
<text x="244.3" y="189.6">Sheet</text>
<text x="244.3" y="192">Drawn By:</text>
<text x="250.9" y="189.6">of</text>
<text x="46.1" y="196.6">1</text>
<text x="113.6" y="196.6">2</text>
<text x="181.1" y="196.6">3</text>
<text x="248.6" y="196.6">4</text>
</g>
<g font-size="2.1" fill="#800000">
<text x="41.1" y="27.5">+15V</text>
<text x="198.2" y="31.1">+15V</text>
<text x="32" y="38.1">+15V</text>
<text x="32" y="40.5">-15V</text>
<text x="255.4" y="38.1">+15V</text>
<text x="144.9" y="47.5">CT1</text>
<text x="41.4" y="58.1">-15V</text>
<text x="255.4" y="63.9">GF</text>
<text x="41.1" y="67.5">+15V</text>
<text x="179.9" y="76.9">+15V</text>
<text x="32" y="78.1">+15V</text>
<text x="32" y="80.4">-15V</text>
<text x="191.7" y="78.1">-15V</text>
<text x="144.9" y="87.5">CT2</text>
<text x="41.4" y="98">-15V</text>
<text x="180.2" y="98">-15V</text>
<text x="238.7" y="100.3">+15V</text>
<text x="41.1" y="107.4">+15V</text>
<text x="32" y="118">+15V</text>
<text x="260.3" y="114.5">+5V</text>
<text x="32" y="120.3">-15V</text>
<text x="180.2" y="125">A</text>
<text x="144.9" y="127.4">CT3</text>
<text x="271.9" y="129.7">RT</text>
<text x="41.4" y="137.9">-15V</text>
<text x="199.2" y="143.8">+5V</text>
<text x="64.7" y="146.1">-15V</text>
<text x="97.8" y="146.1">+15V</text>
<text x="119" y="169.6">UV</text>
</g>
<g font-size="2.1" fill="#000080">
<text x="118.5" y="29.2">R156</text>
<text x="130.3" y="29.2">R157</text>
<text x="165.5" y="29.2">R196</text>
<text x="184.4" y="29.2">R199</text>
<text x="207.9" y="29.2">R205</text>
<text x="19.7" y="34.6">18CN</text>
<text x="45.6" y="34.4">D31</text>
<text x="76.2" y="33.9">R153</text>
<text x="88" y="33.9">R154</text>
<text x="118.5" y="32.9">10K</text>
<text x="123" y="34.6">C61</text>
<text x="130.3" y="32.9">0R</text>
<text x="165.5" y="32.9">15K</text>
<text x="184.4" y="32.9">7.5K</text>
<text x="207.9" y="32.9">13K</text>
<text x="231.1" y="34.6">D41</text>
<text x="45.6" y="40.9">R151</text>
<text x="45.6" y="36.7">C3</text>
<text x="59.8" y="39">D34</text>
<text x="59.8" y="41.4">C3</text>
<text x="73.8" y="41.7">2</text>
<text x="76.2" y="37.6">10K</text>
<text x="88" y="37.6">0R</text>
<text x="123" y="41.7">CAP</text>
<text x="165.5" y="36.3">R197</text>
<text x="165.5" y="40">15K</text>
<text x="184.1" y="36.9">C97</text>
<text x="207.9" y="36.3">R206</text>
<text x="207.9" y="40">1K</text>
<text x="219.6" y="36.3">R207</text>
<text x="219.6" y="40">150K</text>
<text x="231.1" y="41.7">M1</text>
<text x="243.2" y="36.3">R208</text>
<text x="243.2" y="40">30K</text>
<text x="45.6" y="44.7">10K</text>
<text x="73.8" y="46.3">3</text>
<text x="85.6" y="44">1</text>
<text x="99.7" y="43.3">R155</text>
<text x="99.7" y="47">10K</text>
<text x="116.2" y="44">6</text>
<text x="127.9" y="46.3">7</text>
<text x="132.7" y="45.6">R158</text>
<text x="165.5" y="45.6">R198</text>
<text x="179.7" y="46.3">2</text>
<text x="184.1" y="44">CAP</text>
<text x="212.6" y="46.1">C98</text>
<text x="217.3" y="44">5</text>
<text x="229" y="46.3">7</text>
<text x="19.7" y="51.1">CT1</text>
<text x="36.2" y="48.4">C60</text>
<text x="36.2" y="50.8">CAP</text>
<text x="69.8" y="51.1">R152</text>
<text x="69.8" y="53.4">5.1K</text>
<text x="78.3" y="50.8">U5A</text>
<text x="78.3" y="53.6">4570</text>
<text x="112.2" y="53.4">R177</text>
<text x="116.2" y="48.7">5</text>
<text x="120.6" y="53.2">U5B</text>
<text x="132.7" y="49.4">200R</text>
<text x="144.4" y="50.8">C62</text>
<text x="144.4" y="53.2">CAP</text>
<text x="165.5" y="49.4">15K</text>
<text x="179.7" y="51.1">3</text>
<text x="191.4" y="48.7">1</text>
<text x="212.6" y="48.4">CAP 6</text>
<text x="221.7" y="53.2">U9B</text>
<text x="112.2" y="55.7">5.1K</text>
<text x="120.6" y="56">4570</text>
<text x="175.7" y="55.7">R200</text>
<text x="175.7" y="58.1">3.01K</text>
<text x="184.1" y="55.5">U6A</text>
<text x="184.1" y="58.3">4570</text>
<text x="221.7" y="56">393</text>
<text x="207.9" y="62.1">R203</text>
<text x="207.9" y="65.8">15K</text>
<text x="219.6" y="62.1">R204</text>
<text x="219.6" y="65.8">2M</text>
<text x="231.1" y="60.5">D40</text>
<text x="243.2" y="62.1">R209</text>
<text x="243.2" y="65.8">200R</text>
<text x="118.5" y="69.1">R165</text>
<text x="130.3" y="69.1">R166</text>
<text x="231.1" y="67.5">M1</text>
<text x="254.9" y="67.2">C108</text>
<text x="254.9" y="69.6">CAP</text>
<text x="19.7" y="74.5">19CN</text>
<text x="45.6" y="74.3">D32</text>
<text x="45.6" y="76.6">C3</text>
<text x="76.2" y="73.8">R161</text>
<text x="76.2" y="77.6">10K</text>
<text x="88" y="73.8">R162</text>
<text x="88" y="77.6">0R</text>
<text x="118.5" y="72.9">10K</text>
<text x="123" y="74.5">C68</text>
<text x="130.3" y="72.9">0R</text>
<text x="200.8" y="76.1">R201</text>
<text x="212.6" y="74.3">C99</text>
<text x="212.6" y="76.6">CAP 2</text>
<text x="217.3" y="72.2">3</text>
<text x="229" y="74.5">1</text>
<text x="45.6" y="80.9">R159</text>
<text x="59.8" y="79">D35</text>
<text x="59.8" y="81.3">C3</text>
<text x="73.8" y="81.5">2</text>
<text x="85.6" y="83.9">1</text>
<text x="99.7" y="83.2">R163</text>
<text x="116.2" y="83.9">6</text>
<text x="123" y="81.5">CAP</text>
<text x="175" y="83.9">5</text>
<text x="182" y="83.9">8</text>
<text x="186.9" y="81.3">U6B</text>
<text x="200.8" y="79.9">13K</text>
<text x="210.9" y="81.5">R202</text>
<text x="210.9" y="83.9">1K</text>
<text x="221.7" y="81.3">U9A</text>
<text x="36.2" y="88.4">C67</text>
<text x="45.6" y="84.6">10K</text>
<text x="73.8" y="86.3">3</text>
<text x="99.7" y="87">10K</text>
<text x="116.2" y="88.6">5</text>
<text x="127.9" y="86.3">7</text>
<text x="132.7" y="85.5">R167</text>
<text x="132.7" y="89.3">200R</text>
<text x="175" y="88.6">6</text>
<text x="186.7" y="86.3">7</text>
<text x="186.9" y="84.2">4570</text>
<text x="221.7" y="84.2">393</text>
<text x="19.7" y="90.9">CT2</text>
<text x="36.2" y="90.7">CAP</text>
<text x="69.8" y="90.9">R160</text>
<text x="69.8" y="93.3">5.1K</text>
<text x="78.3" y="90.7">U7A</text>
<text x="78.3" y="93.6">4570</text>
<text x="112.2" y="93.3">R164</text>
<text x="112.2" y="95.7">5.1K</text>
<text x="120.6" y="93.1">U7B</text>
<text x="120.6" y="95.9">4570</text>
<text x="144.4" y="90.7">C69</text>
<text x="144.4" y="93.1">CAP</text>
<text x="182" y="90.9">4</text>
<text x="193.8" y="106.7">R148</text>
<text x="241.6" y="107.4">R213</text>
<text x="76.2" y="113.7">R170</text>
<text x="88" y="113.7">R171</text>
<text x="118.5" y="109.1">R174</text>
<text x="118.5" y="112.8">10K</text>
<text x="130.3" y="109.1">R175</text>
<text x="130.3" y="112.8">0R</text>
<text x="193.8" y="110.4">10K</text>
<text x="219.6" y="113.7">R212</text>
<text x="231.1" y="112.1">D42</text>
<text x="241.6" y="109.7">30K</text>
<text x="19.7" y="114.5">20CN</text>
<text x="45.6" y="114.2">D33</text>
<text x="45.6" y="116.6">C3</text>
<text x="59.8" y="118.9">D36</text>
<text x="76.2" y="117.5">10K</text>
<text x="88" y="117.5">0R</text>
<text x="123" y="114.5">C75</text>
<text x="195.9" y="114.5">C55</text>
<text x="219.6" y="117.5">150K</text>
<text x="231.1" y="119.1">M1</text>
<text x="45.6" y="120.7">R168</text>
<text x="45.6" y="124.6">10K</text>
<text x="59.8" y="121.3">C3</text>
<text x="73.8" y="121.5">2</text>
<text x="85.6" y="123.9">1</text>
<text x="99.7" y="123.1">R172</text>
<text x="116.2" y="123.9">6</text>
<text x="123" y="121.5">CAP</text>
<text x="132.7" y="125.5">R176</text>
<text x="184.4" y="123.9">13</text>
<text x="195.9" y="121.5">CAP</text>
<text x="200.8" y="125.5">R150</text>
<text x="269.7" y="121.5">R215</text>
<text x="269.7" y="123.9">4.7K</text>
<text x="19.7" y="130.9">CT3</text>
<text x="36.2" y="128.3">C74</text>
<text x="36.2" y="130.7">CAP</text>
<text x="69.8" y="130.9">R169</text>
<text x="73.8" y="126.2">3</text>
<text x="78.3" y="130.7">U8A</text>
<text x="99.7" y="126.9">10K</text>
<text x="116.2" y="128.5">5</text>
<text x="127.9" y="126.2">7</text>
<text x="132.7" y="129.2">200R</text>
<text x="144.4" y="130.7">C76</text>
<text x="184.4" y="128.5">12</text>
<text x="196.1" y="126.2">14</text>
<text x="200.8" y="129.2">200R</text>
<text x="212.6" y="130.7">C1042</text>
<text x="217.3" y="126.2">3</text>
<text x="229" y="128.5">1</text>
<text x="243.2" y="127.9">R214</text>
<text x="243.2" y="131.6">1K</text>
<text x="69.8" y="133.2">5.1K</text>
<text x="78.3" y="133.4">4570</text>
<text x="112.2" y="133.2">R173</text>
<text x="112.2" y="135.6">5.1K</text>
<text x="120.6" y="133">U8B</text>
<text x="120.6" y="135.8">4570</text>
<text x="144.4" y="133">CAP</text>
<text x="180.3" y="133.2">R149</text>
<text x="180.3" y="135.6">5.1K</text>
<text x="188.8" y="133">U3D</text>
<text x="188.8" y="135.8">3403</text>
<text x="212.6" y="133">CAP</text>
<text x="221.7" y="135.3">U10A</text>
<text x="254.9" y="135.3">C105</text>
<text x="254.9" y="137.7">CAP</text>
<text x="266.7" y="133">D43</text>
<text x="266.7" y="135.3">C3</text>
<text x="73.6" y="142.6">D37</text>
<text x="207.9" y="141.9">R210</text>
<text x="221.7" y="138.2">393</text>
<text x="73.6" y="149.7">C3</text>
<text x="95" y="148.9">R191</text>
<text x="106.8" y="148.9">R192</text>
<text x="207.9" y="145.7">33.2K</text>
<text x="218" y="147.3">R211</text>
<text x="218" y="149.7">2K</text>
<text x="73.8" y="153.7">R189</text>
<text x="95" y="152.8">6.19K</text>
<text x="101.9" y="154.4">C79</text>
<text x="106.8" y="152.8">374R</text>
<text x="26.8" y="161.4">26CN</text>
<text x="64.4" y="158.8">C77</text>
<text x="64.4" y="161.2">103</text>
<text x="73.8" y="157.4">10.2K</text>
<text x="101.9" y="161.4">CAP</text>
<text x="236.1" y="161.4">3403:3脚+15V，12脚-15V</text>
<text x="38.6" y="163.1">R181</text>
<text x="38.6" y="166.8">475K</text>
<text x="50.3" y="163.1">R182</text>
<text x="50.3" y="166.8">475K</text>
<text x="62.1" y="163.1">R183</text>
<text x="62.1" y="166.8">475K</text>
<text x="73.8" y="163.1">R187</text>
<text x="73.8" y="166.8">71.5K</text>
<text x="90.3" y="166.1">9</text>
<text x="106.8" y="167.7">R193</text>
<text x="106.8" y="163.5">C80</text>
<text x="106.8" y="165.9">CAP</text>
<text x="236.1" y="163.8">393:8脚+15V，4脚-15V</text>
<text x="38.6" y="172.5">R184</text>
<text x="50.3" y="172.5">R185</text>
<text x="62.1" y="172.5">R186</text>
<text x="73.8" y="172.5">R188</text>
<text x="85.6" y="168.2">C81</text>
<text x="85.6" y="170.6">CAP 10</text>
<text x="102" y="168.5">8</text>
<text x="106.8" y="171.5">200R</text>
<text x="118.5" y="172.9">C83</text>
<text x="38.6" y="176.2">475K</text>
<text x="50.3" y="176.2">475K</text>
<text x="62.1" y="176.2">475K</text>
<text x="73.8" y="176.2">71.5K</text>
<text x="97.1" y="175.3">U3C</text>
<text x="97.1" y="178.1">3403</text>
<text x="118.5" y="175.3">CAP</text>
<text x="73.8" y="180">C78</text>
<text x="73.8" y="182.3">103</text>
<text x="84" y="180.2">R190</text>
<text x="84" y="182.6">3.92K</text>
<text x="92.6" y="180">C82</text>
<text x="92.6" y="182.3">CAP</text>
<text x="264.3" y="184.9">V1.0</text>
<text x="262" y="192">李和明</text>
<text x="264.3" y="189.6">3/3</text>
</g>
</svg>
